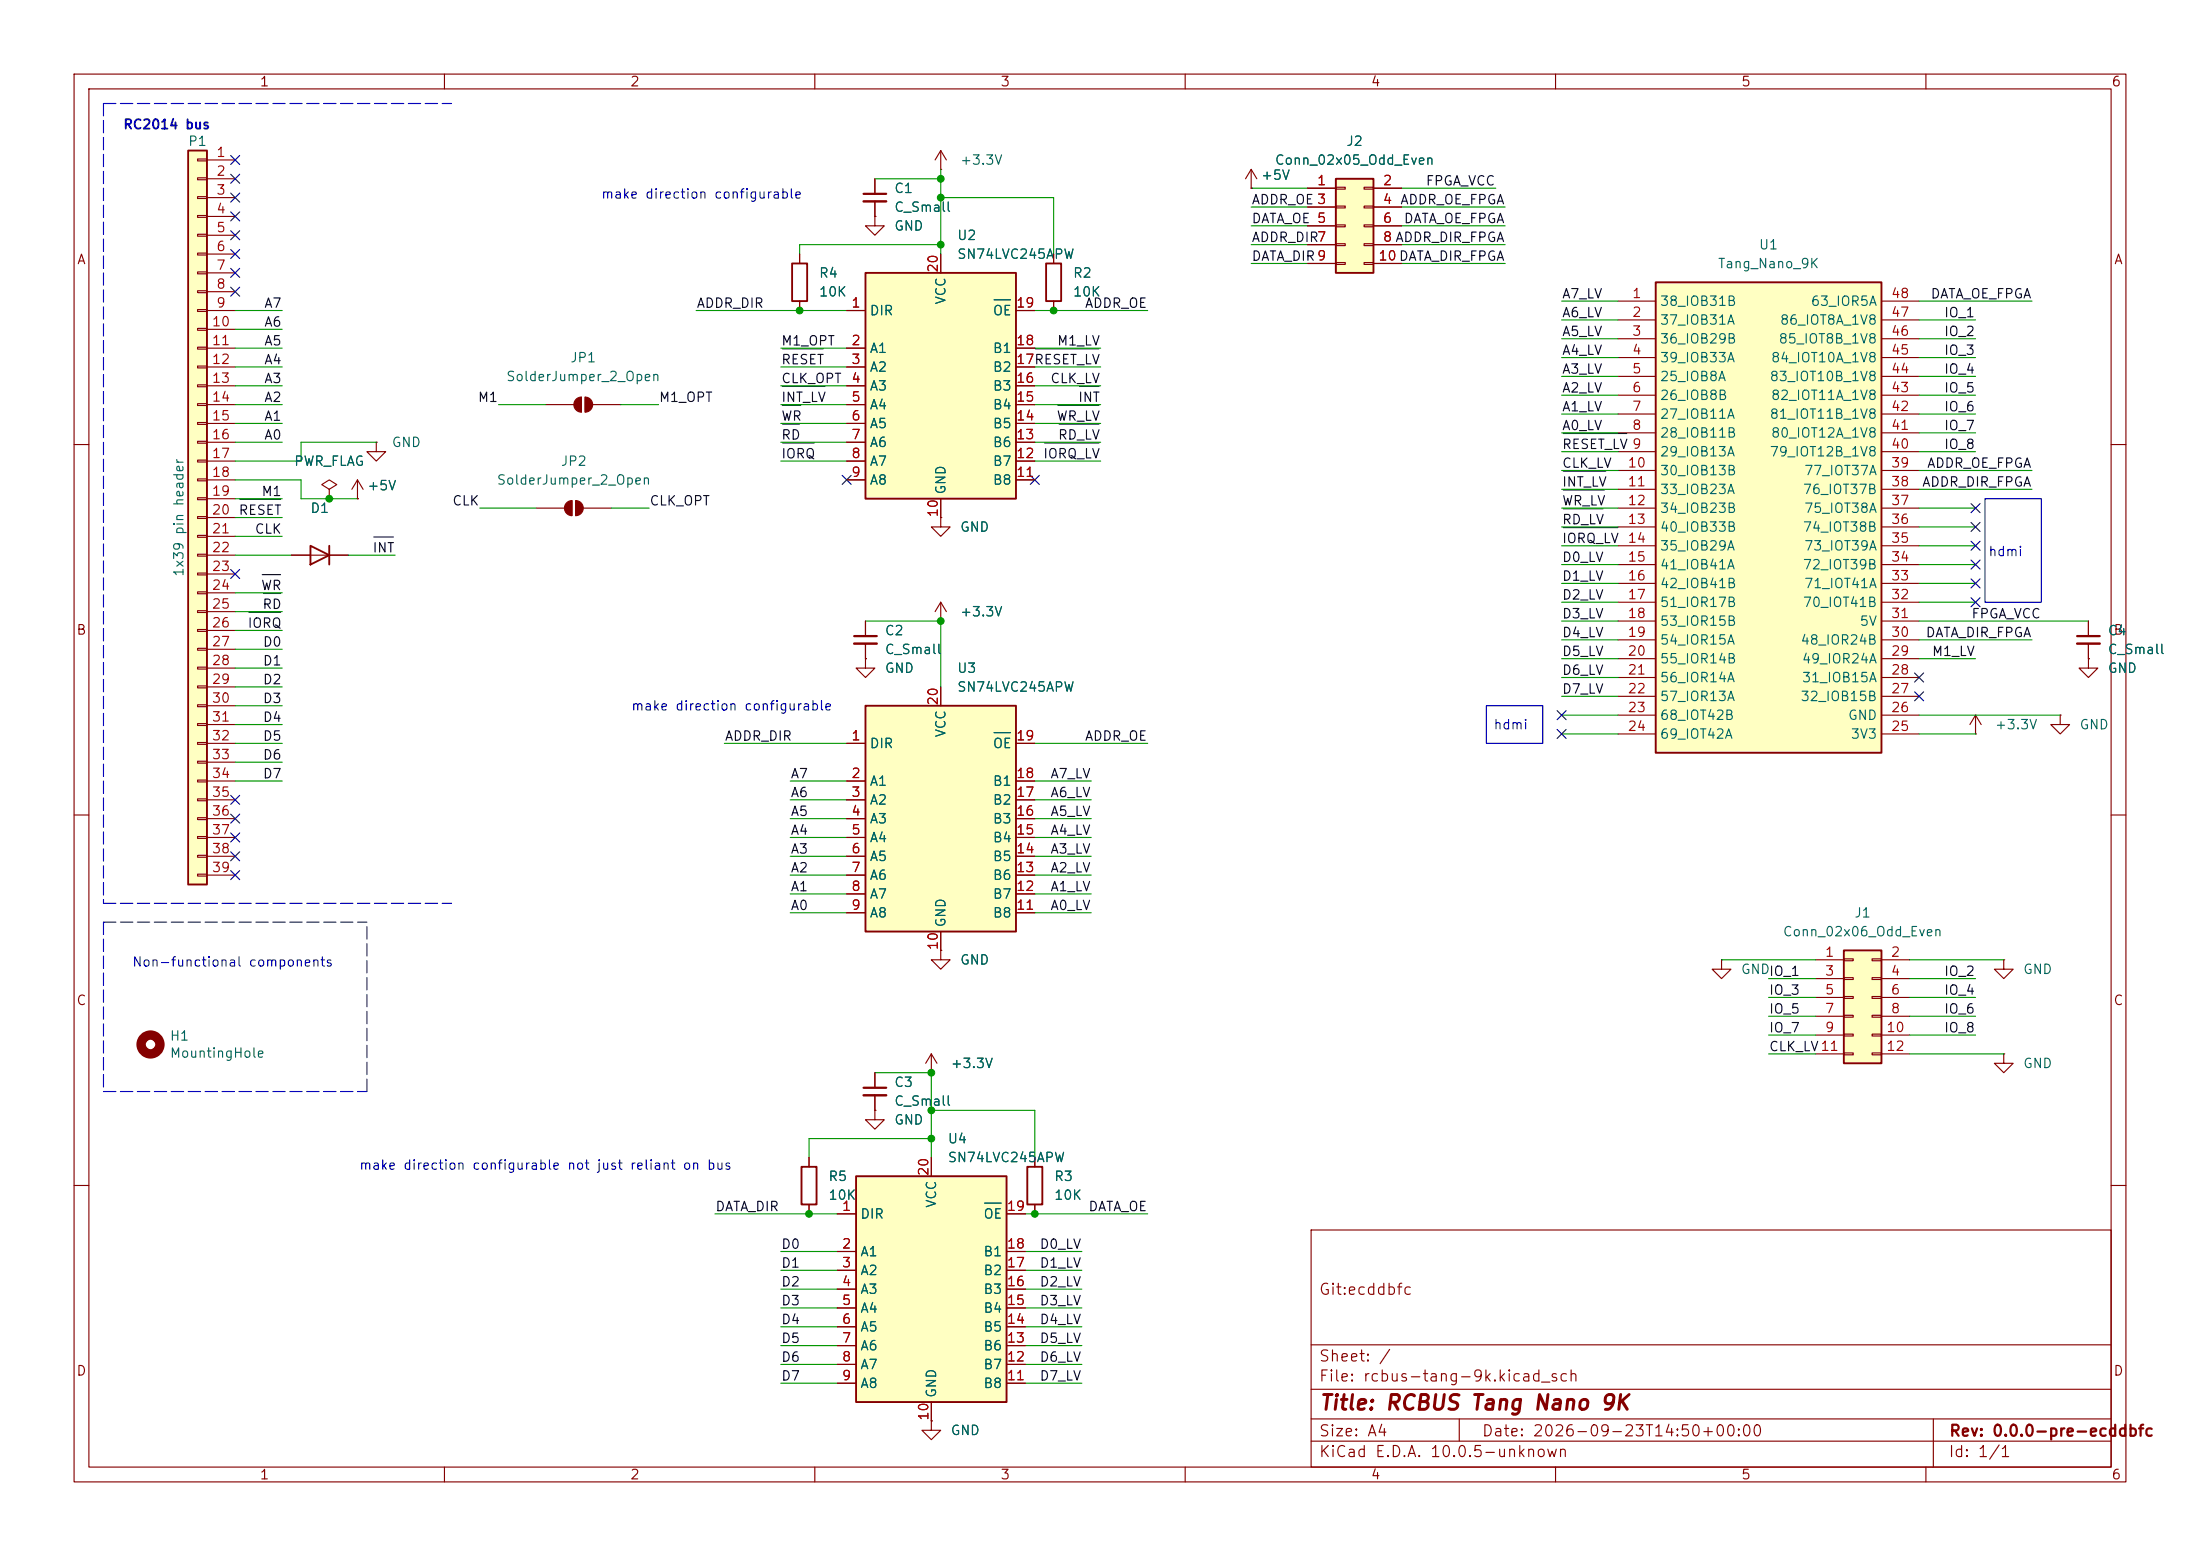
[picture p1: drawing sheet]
<svg xmlns="http://www.w3.org/2000/svg" width="297mm" height="210mm" viewBox="0 0 297 210" stroke-linecap="round" stroke-linejoin="round" font-family="sans-serif">
<g fill="none" stroke="#840000" stroke-width=".15">
<path d="M10 10h277v190h-277zM12 12h273v186h-273zM60 10v2M110 10v2M160 10v2M210 10v2M260 10v2M10 60h2M285 60h2M127 83.8h.1M127 81.3l-.8 1.3M127 81.3l.8 1.3"/>
<path d="M127 81.3v2.5M10 110h2M285 110h2M10 160h2M177 166h108v32h-108zM285 160h2M60 198v2M110 198v2M160 198v2M177 194.5h108M177 191.5h108M177 187.5h108"/>
<path d="M177 181.5h108M197 191.5v3M210 198v2M260 198v2M261 191.5v6.5"/>
</g>
<path d="M25.4 20.3h2.5v99.1h-2.5z" fill="#ffffc2"/>
<path d="M25.4 20.3h2.5v99.1h-2.5zM108.2 157.5h2v5.1h-2z" fill="none" stroke="#840000" stroke-width=".25"/>
<g fill="none" stroke="#840000" stroke-width=".15">
<path d="M26.7 21.5h1.2v.2h-1.2zM26.7 24h1.2v.3h-1.2zM26.7 26.5h1.2v.3h-1.2zM26.7 29.1h1.2v.2h-1.2zM26.7 31.6h1.2v.3h-1.2zM26.7 34.2h1.2v.2h-1.2zM26.7 36.7h1.2v.3h-1.2zM26.7 39.2h1.2v.3h-1.2zM27.9 21.6h3.8M27.9 24.1h3.8M27.9 26.7h3.8M27.9 29.2h3.8"/>
<path d="M27.9 31.8h3.8M27.9 34.3h3.8M27.9 36.8h3.8M27.9 39.4h3.8M26.7 41.8h1.2v.2h-1.2zM26.7 44.3h1.2v.3h-1.2zM26.7 46.9h1.2v.2h-1.2zM26.7 49.4h1.2v.3h-1.2zM26.7 51.9h1.2v.3h-1.2zM26.7 54.5h1.2v.2h-1.2zM26.7 57h1.2v.3h-1.2zM26.7 59.6h1.2v.2h-1.2z"/>
<path d="M27.9 41.9h3.8M27.9 44.5h3.8M27.9 47h3.8M27.9 49.5h3.8M27.9 52.1h3.8M27.9 54.6h3.8M27.9 57.2h3.8M27.9 59.7h3.8M73.7 54.6h3.8M78.5 53.6v2M79 53.6v2M80 54.6h3.8"/>
<path d="M26.7 62.1h1.2v.3h-1.2zM26.7 64.6h1.2v.3h-1.2zM26.7 67.2h1.2v.2h-1.2zM26.7 69.7h1.2v.3h-1.2zM26.7 72.3h1.2v.2h-1.2zM26.7 74.8h1.2v.3h-1.2zM26.7 77.3h1.2v.3h-1.2zM26.7 79.9h1.2v.2h-1.2zM27.9 62.2h3.8M27.9 64.8h3.8M27.9 67.3h3.8M27.9 69.9h3.8"/>
<path d="M27.9 72.4h3.8M27.9 74.9h3.8M27.9 77.5h3.8M26.7 82.4h1.2v.3h-1.2zM26.7 85h1.2v.2h-1.2zM26.7 87.5h1.2v.3h-1.2zM26.7 90h1.2v.3h-1.2zM26.7 92.6h1.2v.2h-1.2zM26.7 95.1h1.2v.3h-1.2zM26.7 97.7h1.2v.2h-1.2zM27.9 80h3.8M27.9 82.6h3.8"/>
<path d="M27.9 85.1h3.8M27.9 87.6h3.8M27.9 90.2h3.8M27.9 92.7h3.8M27.9 95.3h3.8M27.9 97.8h3.8M26.7 100.2h1.2v.3h-1.2zM26.7 102.7h1.2v.3h-1.2zM26.7 105.3h1.2v.2h-1.2zM26.7 107.8h1.2v.3h-1.2zM26.7 110.4h1.2v.2h-1.2zM26.7 112.9h1.2v.3h-1.2z"/>
<path d="M26.7 115.4h1.2v.3h-1.2zM26.7 118h1.2v.2h-1.2zM27.9 100.3h3.8M27.9 102.9h3.8M27.9 105.4h3.8M27.9 108h3.8M27.9 110.5h3.8M27.9 113h3.8M27.9 115.6h3.8M27.9 118.1h3.8M109.2 156.2v1.3M118.1 149.9v1.2h1.3l-1.3 1.3-1.3-1.3h1.3"/>
<path d="M118.1 149.9h.1M109.2 162.6v1.2"/>
</g>
<g fill="#840000" stroke="#840000" stroke-width=".15">
<path d="M77.8 53.9l.3-.2 .4-.1v2a1.02 1.02 0 0 1-.9-.6 1.02 1.02 0 0 1 .2-1.1z"/>
<path d="M79 53.6a1.02 1.02 0 0 1 1 1 1.02 1.02 0 0 1-1 1z"/>
</g>
<path d="M248.9 128.3h5.1v15.2h-5.1z" fill="#ffffc2"/>
<path d="M248.9 128.3h5.1v15.2h-5.1z" fill="none" stroke="#840000" stroke-width=".25"/>
<g fill="none" stroke="#840000" stroke-width=".15">
<path d="M245.1 129.5h3.8M245.1 132.1h3.8M245.1 134.6h3.8M245.1 137.2h3.8M245.1 139.7h3.8M248.9 129.4h1.3v.3h-1.3zM248.9 132h1.3v.2h-1.3zM248.9 134.5h1.3v.2h-1.3zM248.9 137h1.3v.3h-1.3zM248.9 139.6h1.3v.2h-1.3zM252.7 129.4h1.3v.3h-1.3zM252.7 132h1.3v.2h-1.3z"/>
<path d="M252.7 134.5h1.3v.2h-1.3zM252.7 137h1.3v.3h-1.3zM252.7 139.6h1.3v.2h-1.3zM254 129.5h3.8M254 132.1h3.8M254 134.6h3.8M254 137.2h3.8M254 139.7h3.8M245.1 142.2h3.8M248.9 142.1h1.3v.3h-1.3zM252.7 142.1h1.3v.3h-1.3zM254 142.2h3.8"/>
<path d="M125.7 191.8v1.2h1.3l-1.3 1.3-1.2-1.3h1.2M125.7 191.8h.1"/>
</g>
<path d="M115.6 158.8h20.3v30.4h-20.3z" fill="#ffffc2"/>
<path d="M115.6 158.8h20.3v30.4h-20.3zM138.7 157.5h2v5.1h-2z" fill="none" stroke="#840000" stroke-width=".25"/>
<g fill="none" stroke="#840000" stroke-width=".15">
<path d="M72.4 68.6h3.8M77.2 67.6v2M77.7 67.6v2M78.7 68.6h3.8M127 69.9v1.2h1.3l-1.3 1.3-1.3-1.3h1.3M127 69.9h.1M116.8 88.9v1.3h1.3l-1.3 1.2-1.2-1.2h1.2M116.8 88.9h.1M116.8 83.8v2.1M116.8 86.9v2M125.7 156.2v2.6M139.7 156.2v1.3"/>
<path d="M113 163.8h2.6M113 168.9h2.6M113 171.5h2.6M113 174h2.6M113 176.5h2.6M113 179.1h2.6M135.9 163.8h2.5M135.9 168.9h2.5M135.9 171.5h2.5M135.9 174h2.5M135.9 176.5h2.5M135.9 179.1h2.5"/>
<path d="M139.7 162.6v1.2M113 181.6h2.6M113 184.2h2.6M113 186.7h2.6M125.7 189.2v2.6M135.9 181.6h2.5M135.9 184.2h2.5M135.9 186.7h2.5"/>
</g>
<path d="M132.9 162.4h2.3" fill="none" stroke="#006464" stroke-width=".15"/>
<path d="M115.3 85.9h3.1" fill="none" stroke="#840000" stroke-width=".3"/>
<path d="M115.3 86.9h3.1" fill="none" stroke="#840000" stroke-width=".33"/>
<g fill="#840000" stroke="#840000" stroke-width=".15">
<path d="M76.5 67.9l.4-.3h.3v2a1.02 1.02 0 0 1-.9-.6 1.02 1.02 0 0 1 .2-1.1z"/>
<path d="M77.7 67.6a1.02 1.02 0 0 1 1 1 1.02 1.02 0 0 1-1 1z"/>
</g>
<path d="M223.5 38.1h30.5v63.5h-30.5z" fill="#ffffc2"/>
<path d="M223.5 38.1h30.5v63.5h-30.5zM41.9 73.7l2.5 1.2-2.5 1.3zM44.4 73.7v2.5" fill="none" stroke="#840000" stroke-width=".25"/>
<g fill="none" stroke="#840000" stroke-width=".15">
<path d="M218.4 40.6h5.1M218.4 43.2h5.1M218.4 45.7h5.1M218.4 48.3h5.1M218.4 50.8h5.1M218.4 53.3h5.1M218.4 55.9h5.1M218.4 58.4h5.1M254 40.6h5.1M254 43.2h5.1M254 45.7h5.1M254 48.3h5.1"/>
<path d="M254 50.8h5.1M254 53.3h5.1M254 55.9h5.1M254 58.4h5.1M39.4 74.9h7.6M48.3 67.3h.1M48.3 64.8l-.8 1.2M48.3 64.8l.7 1.2M48.3 64.8v2.5M218.4 61h5.1M218.4 63.5h5.1M218.4 66h5.1"/>
<path d="M218.4 68.6h5.1M218.4 71.1h5.1M218.4 73.7h5.1M218.4 76.2h5.1M218.4 78.7h5.1M254 61h5.1M254 63.5h5.1M254 66h5.1M254 68.6h5.1M254 71.1h5.1M254 73.7h5.1M254 76.2h5.1"/>
<path d="M254 78.7h5.1M218.4 81.3h5.1M218.4 83.8h5.1M218.4 86.4h5.1M218.4 88.9h5.1M218.4 91.4h5.1M218.4 94h5.1M218.4 96.5h5.1M218.4 99.1h5.1M254 81.3h5.1M254 83.8h5.1M254 86.4h5.1"/>
<path d="M254 88.9h5.1M254 91.4h5.1M254 94h5.1M254 96.5h5.1M254 99.1h5.1"/>
</g>
<circle cx="20.3" cy="141" r="1.27" fill="none" stroke="#840000" stroke-width="1.3"/>
<path d="M116.8 36.8h20.4v30.5h-20.4z" fill="#ffffc2"/>
<path d="M116.8 36.8h20.4v30.5h-20.4z" fill="none" stroke="#840000" stroke-width=".25"/>
<g fill="none" stroke="#840000" stroke-width=".15">
<path d="M127 34.3v2.5M114.3 41.9h2.5M114.3 47h2.5M114.3 49.5h2.5M114.3 52.1h2.5M114.3 54.6h2.5M114.3 57.2h2.5M114.3 59.7h2.5M137.2 41.9h2.5M137.2 47h2.5M137.2 49.5h2.5M137.2 52.1h2.5"/>
<path d="M137.2 54.6h2.5M137.2 57.2h2.5M137.2 59.7h2.5M44.4 66l1.1-.6-1.1-.6-1 .6 1 .6v1.3M44.4 67.3h.1M114.3 62.2h2.5M114.3 64.8h2.5M127 67.3v2.6M137.2 62.2h2.5M137.2 64.8h2.5M127 128.3v1.2h1.3l-1.3 1.3-1.3-1.3h1.3M127 128.3h.1"/>
</g>
<path d="M134.2 40.5h2.2" fill="none" stroke="#006464" stroke-width=".15"/>
<path d="M116.8 95.3h20.4v30.4h-20.4z" fill="#ffffc2"/>
<path d="M106.9 35.6h2.1v5h-2.1zM141.2 35.6h2.1v5h-2.1zM116.8 95.3h20.4v30.4h-20.4z" fill="none" stroke="#840000" stroke-width=".25"/>
<g fill="none" stroke="#840000" stroke-width=".15">
<path d="M107.9 34.3v1.3M118.1 24.1v2.1M118.1 27.2v2M127 22.9h.1M127 20.3v2.6M127 20.3l-.8 1.3M127 20.3l.8 1.3M142.2 34.3v1.3M168.9 25.4h.1M168.9 22.9l-.8 1.2M168.9 22.9l.8 1.2M168.9 22.9v2.5"/>
<path d="M50.8 59.7v1.3h1.3l-1.3 1.2-1.3-1.2h1.3M50.8 59.7h.1M107.9 40.6v1.3M142.2 40.6v1.3M127 92.7v2.6M266.7 99.1h.1M266.7 96.5l-.8 1.3M266.7 96.5l.8 1.3M266.7 96.5v2.6M278.1 96.5v1.3h1.3l-1.3 1.3-1.2-1.3h1.2M278.1 96.5h.1M281.9 88.9v1.3h1.3l-1.3 1.2-1.2-1.2h1.2"/>
<path d="M281.9 88.9h.1M114.3 100.3h2.5M114.3 105.4h2.5M114.3 108h2.5M114.3 110.5h2.5M114.3 113h2.5M114.3 115.6h2.5M114.3 118.1h2.5M137.2 100.3h2.5M137.2 105.4h2.5M137.2 108h2.5M137.2 110.5h2.5"/>
<path d="M137.2 113h2.5M137.2 115.6h2.5M137.2 118.1h2.5M114.3 120.7h2.5M114.3 123.2h2.5M127 125.7v2.6M137.2 120.7h2.5M137.2 123.2h2.5M232.4 129.5v1.3h1.3l-1.3 1.3-1.3-1.3h1.3M232.4 129.5h.1M270.5 129.5v1.3h1.3l-1.3 1.3-1.3-1.3h1.3M270.5 129.5h.1"/>
<path d="M125.7 144.8h.1M125.7 142.2l-.7 1.3M125.7 142.2l.8 1.3M125.7 142.2v2.6"/>
</g>
<path d="M134.2 98.9h2.2" fill="none" stroke="#006464" stroke-width=".15"/>
<path d="M116.6 26.2h3" fill="none" stroke="#840000" stroke-width=".3"/>
<path d="M116.6 27.2h3" fill="none" stroke="#840000" stroke-width=".33"/>
<path d="M180.3 24.1h5.1v12.7h-5.1z" fill="#ffffc2"/>
<path d="M180.3 24.1h5.1v12.7h-5.1z" fill="none" stroke="#840000" stroke-width=".25"/>
<g fill="none" stroke="#840000" stroke-width=".15">
<path d="M107.9 34.3v1.3M118.1 29.2v1.3h1.3l-1.3 1.3-1.3-1.3h1.3M118.1 29.2h.1M118.1 24.1v2.1M118.1 27.2v2M127 34.3v2.5M142.2 34.3v1.3M168.9 25.4h.1M176.5 25.4h3.8M176.5 27.9h3.8M176.5 30.5h3.8M176.5 33h3.8"/>
<path d="M176.5 35.6h3.8M180.3 25.3h1.3v.2h-1.3zM180.3 27.8h1.3v.3h-1.3zM180.3 30.4h1.3v.2h-1.3zM180.3 32.9h1.3v.2h-1.3zM180.3 35.4h1.3v.3h-1.3zM184.1 25.3h1.3v.2h-1.3zM184.1 27.8h1.3v.3h-1.3zM184.1 30.4h1.3v.2h-1.3zM184.1 32.9h1.3v.2h-1.3zM184.1 35.4h1.3v.3h-1.3zM185.4 25.4h3.8"/>
<path d="M185.4 27.9h3.8M185.4 30.5h3.8M185.4 33h3.8M185.4 35.6h3.8M107.9 40.6v1.3M114.3 41.9h2.5M114.3 47h2.5M114.3 49.5h2.5M114.3 52.1h2.5M114.3 54.6h2.5M114.3 57.2h2.5M114.3 59.7h2.5"/>
<path d="M137.2 41.9h2.5M137.2 47h2.5M137.2 49.5h2.5M137.2 52.1h2.5M137.2 54.6h2.5M137.2 57.2h2.5M137.2 59.7h2.5M142.2 40.6v1.3M39.4 74.9h2.5M44.4 67.3h.1M44.4 74.9h2.6M48.3 67.3h.1"/>
<path d="M114.3 62.2h2.5M114.3 64.8h2.5M127 69.9h.1M127 67.3v2.6M137.2 62.2h2.5M137.2 64.8h2.5M116.8 88.9h.1M116.8 83.8v2.1M116.8 86.9v2M127 83.8h.1M127 92.7v2.6M281.9 88.9h.1"/>
<path d="M281.9 83.8v2.1M281.9 86.9v2M114.3 100.3h2.5M114.3 105.4h2.5M114.3 108h2.5M114.3 110.5h2.5M114.3 113h2.5M114.3 115.6h2.5M114.3 118.1h2.5M137.2 100.3h2.5M137.2 105.4h2.5M137.2 108h2.5"/>
<path d="M137.2 110.5h2.5M137.2 113h2.5M137.2 115.6h2.5M137.2 118.1h2.5M114.3 120.7h2.5M114.3 123.2h2.5M127 128.3h.1M127 125.7v2.6M137.2 120.7h2.5M137.2 123.2h2.5M109.2 156.2v1.3M118.1 149.9h.1"/>
<path d="M118.1 144.8v2M118.1 147.8v2.1M125.7 144.8h.1M125.7 156.2v2.6M139.7 156.2v1.3M270.5 142.2v1.3h1.3l-1.3 1.3-1.3-1.3h1.3M270.5 142.2h.1M109.2 162.6v1.2M113 163.8h2.6M113 168.9h2.6M113 171.5h2.6M113 174h2.6"/>
<path d="M113 176.5h2.6M113 179.1h2.6M135.9 163.8h2.5M135.9 168.9h2.5M135.9 171.5h2.5M135.9 174h2.5M135.9 176.5h2.5M135.9 179.1h2.5M139.7 162.6v1.2M113 181.6h2.6M113 184.2h2.6M113 186.7h2.6"/>
<path d="M125.7 191.8h.1M125.7 189.2v2.6M135.9 181.6h2.5M135.9 184.2h2.5M135.9 186.7h2.5"/>
</g>
<path d="M280.4 85.9h3.1M116.6 146.8h3" fill="none" stroke="#840000" stroke-width=".3"/>
<path d="M280.4 86.9h3.1M116.6 147.8h3" fill="none" stroke="#840000" stroke-width=".33"/>
<g fill="none" stroke="#0f0f0f" stroke-width=".15">
<path d="M105.6 47.1h5.5M105.6 59.8h4.3M105.6 57.2h2.3M105.6 54.7h2.5M105.6 52.2h5.8M139.8 47.1h8.6M141 59.8h7.4M142.8 54.7h5.6M143 57.2h5.4M145.7 52.2h2.7M211 58.5h8.6M32.4 67.4h5.5"/>
<path d="M35.4 77.6h2.5M50.5 72.5h2.6M211 71.2h7.4M211 68.7h5.4M211 66.1h5.6M211 63.6h5.8M33.6 82.6h4.3M35.6 80.1h2.3"/>
</g>
<path d="M14 14h47M14 14v107.9M14 121.9h47M14 124.5h35.5M14 124.5v22.8M14 147.3h35.5M49.5 147.3v-22.8" fill="none" stroke="#0000c2" stroke-width=".15" stroke-dasharray="1.7 .6"/>
<g fill="none" stroke="#009600" stroke-width=".15">
<path d="M118.1 24.1h8.9M127 22.9v11.4M127 33h-19.1v1.3M127 26.7h15.2v7.6M168.9 33h7.6M168.9 35.6h7.6M168.9 25.4h7.6M168.9 27.9h7.6M168.9 30.5h7.6M189.2 33h14M189.2 35.6h14M189.2 25.4h12.7"/>
<path d="M189.2 27.9h14M189.2 30.5h14M31.7 52.1h6.4M31.7 54.6h6.4M31.7 49.5h6.4M31.7 41.9h6.4M31.7 59.7h6.4M31.7 57.2h6.4M31.7 47h6.4M31.7 44.5h6.4M50.8 59.7h-10.2v2.5h-8.9M67.3 54.6h6.4"/>
<path d="M83.8 54.6h5.1M94 41.9h20.3M105.4 52.1h8.9M105.4 54.6h8.9M105.4 49.5h8.9M105.4 59.7h8.9M105.4 57.2h8.9M105.4 47h8.9M139.7 52.1h8.9M139.7 54.6h8.9M139.7 49.5h8.9M139.7 41.9h15.2"/>
<path d="M139.7 59.7h8.9M139.7 57.2h8.9M139.7 47h8.9M210.8 58.4h7.6M210.8 48.3h7.6M210.8 53.3h7.6M210.8 50.8h7.6M210.8 55.9h7.6M210.8 43.2h7.6M210.8 40.6h7.6M210.8 45.7h7.6M259.1 58.4h7.6"/>
<path d="M259.1 48.3h7.6M259.1 53.3h7.6M259.1 50.8h7.6M259.1 55.9h7.6M259.1 43.2h7.6M259.1 40.6h15.2M259.1 45.7h7.6M31.7 74.9h7.7M31.7 67.3h6.4M31.7 64.8h8.9v2.5h7.7M31.7 72.4h6.4M31.7 69.9h6.4"/>
<path d="M47 74.9h6.3M64.8 68.6h7.6M82.5 68.6h5.1M105.4 62.2h8.9M139.7 62.2h8.9M210.8 61h7.6M210.8 66h7.6M210.8 68.6h7.6M210.8 71.1h7.6M210.8 63.5h7.6M210.8 78.7h7.6M210.8 76.2h7.6"/>
<path d="M210.8 73.7h7.6M259.1 61h7.6M259.1 66h15.2M259.1 68.6h7.6M259.1 71.1h7.6M259.1 63.5h15.2M259.1 78.7h7.6M259.1 76.2h7.6M259.1 73.7h7.6M31.7 80h6.4M31.7 87.6h6.4M31.7 82.6h6.4"/>
<path d="M31.7 85.1h6.4M31.7 92.7h6.4M31.7 97.8h6.4M31.7 90.2h6.4M31.7 95.3h6.4M116.8 83.8h10.2v8.9M210.8 83.8h7.6M210.8 81.3h7.6M210.8 88.9h7.6M210.8 86.4h7.6M210.8 96.5h7.6M210.8 91.4h7.6"/>
<path d="M210.8 99.1h7.6M210.8 94h7.6M259.1 83.8h22.8M259.1 81.3h7.6M259.1 88.9h7.6M259.1 86.4h15.2M259.1 96.5h19M259.1 99.1h7.6M31.7 100.3h6.4M31.7 105.4h6.4M31.7 102.9h6.4M97.8 100.3h16.5"/>
<path d="M106.7 118.1h7.6M106.7 113h7.6M106.7 115.6h7.6M106.7 108h7.6M106.7 110.5h7.6M106.7 105.4h7.6M139.7 118.1h7.6M139.7 113h7.6M139.7 115.6h7.6M139.7 108h7.6M139.7 110.5h7.6M139.7 100.3h15.2"/>
<path d="M139.7 105.4h7.6M106.7 120.7h7.6M106.7 123.2h7.6M139.7 120.7h7.6M139.7 123.2h7.6M232.4 129.5h12.7M238.8 139.7h6.3M238.8 137.2h6.3M238.8 134.6h6.3M238.8 132.1h6.3M257.8 139.7h8.9M257.8 137.2h8.9"/>
<path d="M257.8 134.6h8.9M257.8 132.1h8.9M257.8 129.5h12.7M118.1 144.8h7.6v11.4M125.7 149.9h14v6.3M125.7 153.7h-16.5v2.5M238.8 142.2h6.3M257.8 142.2h12.7M96.5 163.8h16.5M105.4 176.5h7.6M105.4 179.1h7.6M105.4 174h7.6"/>
<path d="M105.4 171.5h7.6M105.4 168.9h7.6M138.4 163.8h16.5M138.4 176.5h7.6M138.4 179.1h7.6M138.4 174h7.6M138.4 171.5h7.6M138.4 168.9h7.6M105.4 184.2h7.6M105.4 181.6h7.6M105.4 186.7h7.6M138.4 184.2h7.6"/>
<path d="M138.4 181.6h7.6M138.4 186.7h7.6"/>
</g>
<g fill="none" stroke="#000084" stroke-width=".15">
<path d="M31.1 28.6l1.3 1.2M31.1 21l1.3 1.2M31.1 38.8l1.3 1.2M31.1 33.7l1.3 1.2M31.1 23.5l1.3 1.2M31.1 26.1l1.3 1.2M31.1 31.1l1.3 1.3M31.1 36.2l1.3 1.2M32.4 28.6l-1.3 1.2M32.4 21l-1.3 1.2M32.4 38.8l-1.3 1.2M32.4 33.7l-1.3 1.2"/>
<path d="M32.4 23.5l-1.3 1.2M32.4 26.1l-1.3 1.2M32.4 31.1l-1.3 1.3M32.4 36.2l-1.3 1.2M31.1 76.9l1.3 1.2M32.4 76.9l-1.3 1.2M113.7 64.2l1.2 1.2M114.9 64.2l-1.2 1.2M139.1 64.2l1.2 1.2M140.3 64.2l-1.2 1.2M266.1 68l1.2 1.2M266.1 78.1l1.2 1.2"/>
<path d="M266.1 75.6l1.2 1.2M266.1 70.5l1.2 1.2M266.1 73.1l1.2 1.2M267.3 68l-1.2 1.2M267.3 78.1l-1.2 1.2M267.3 75.6l-1.2 1.2M267.3 70.5l-1.2 1.2M267.3 73.1l-1.2 1.2M210.2 98.5l1.2 1.2M210.2 95.9l1.2 1.2M211.4 98.5l-1.2 1.2M211.4 95.9l-1.2 1.2"/>
<path d="M258.5 93.4l1.2 1.2M258.5 90.8l1.2 1.2M259.7 93.4l-1.2 1.2M259.7 90.8l-1.2 1.2M266.1 80.7l1.2 1.2M267.3 80.7l-1.2 1.2M31.1 117.5l1.3 1.2M31.1 107.3l1.3 1.3M31.1 112.4l1.3 1.2M31.1 109.9l1.3 1.2M31.1 115l1.3 1.2M32.4 117.5l-1.3 1.2"/>
<path d="M32.4 107.3l-1.3 1.3M32.4 112.4l-1.3 1.2M32.4 109.9l-1.3 1.2M32.4 115l-1.3 1.2"/>
</g>
<path d="M268 67.3h7.6v14h-7.6zM200.7 95.3h7.6v5h-7.6z" fill="none" stroke="#0000c2" stroke-width=".15"/>
<path d="M134.2 40.5h2.2M134.2 98.9h2.2M132.9 162.4h2.3" fill="none" stroke="#006464" stroke-width=".15"/>
<g fill="#009600" stroke="#009600" stroke-width=".14">
<circle cx="109.2" cy="163.8" r=".46"/>
<circle cx="125.7" cy="153.7" r=".46"/>
<circle cx="139.7" cy="163.8" r=".46"/>
<circle cx="125.7" cy="144.8" r=".46"/>
<circle cx="125.7" cy="149.9" r=".46"/>
<circle cx="107.9" cy="41.9" r=".46"/>
<circle cx="44.4" cy="67.3" r=".46"/>
<circle cx="127" cy="83.8" r=".46"/>
<circle cx="127" cy="33" r=".46"/>
<circle cx="142.2" cy="41.9" r=".46"/>
<circle cx="127" cy="24.1" r=".46"/>
<circle cx="127" cy="26.7" r=".46"/>
</g>
<text font-size="2" fill="#840000" x="178" y="190.8">Title: RCBUS Tang Nano 9K</text>
<g font-size="1.5" fill="#840000">
<text x="178" y="175.1">Git:ecddbfc</text>
<text x="178" y="184.1">Sheet: /</text>
<text x="178" y="186.8">File: rcbus-tang-9k.kicad_sch</text>
<text x="178" y="197">KiCad E.D.A. 10.0.5-unknown</text>
<text x="178" y="194.2">Size: A4</text>
<text x="200" y="194.2">Date: 2026-09-23T14:50+00:00</text>
<text x="263" y="197">Id: 1/1</text>
<text x="263" y="194.2">Rev: 0.0.0-pre-ecddbfc</text>
</g>
<g font-size="1.3" fill="#840000">
<text x="35" y="12">1</text>
<text x="85" y="12">2</text>
<text x="135" y="12">3</text>
<text x="185" y="12">4</text>
<text x="235" y="12">5</text>
<text x="285" y="12">6</text>
<text x="10.3" y="36">A</text>
<text x="285.3" y="36">A</text>
<text x="10.2" y="86">B</text>
<text x="285.2" y="86">B</text>
<text x="10.2" y="136">C</text>
<text x="285.2" y="136">C</text>
<text x="10.2" y="186">D</text>
<text x="285.2" y="186">D</text>
<text x="35" y="200">1</text>
<text x="85" y="200">2</text>
<text x="135" y="200">3</text>
<text x="185" y="200">4</text>
<text x="235" y="200">5</text>
<text x="285" y="200">6</text>
</g>
<g font-size="1.3" fill="#0000c2">
<text x="16.6" y="17.7">RC2014 bus</text>
<text x="81.1" y="27.1">make direction configurable</text>
<text x="268.3" y="75.4">hdmi</text>
<text x="85.1" y="96.2">make direction configurable</text>
<text x="201.5" y="98.8">hdmi</text>
<text x="17.8" y="130.8">Non-functional components</text>
<text x="48.4" y="158.2">make direction configurable not just reliant on bus</text>
</g>
<g font-size="1.3" fill="#006464">
<text x="25.3" y="20">P1</text>
<text x="129.5" y="22.6">+3.3V</text>
<text x="172" y="22.6">Conn_02x05_Odd_Even</text>
<text x="181.7" y="20">J2</text>
<text x="120.6" y="26.4">C1</text>
<text x="120.6" y="28.9">C_Small</text>
<text x="170.1" y="24.6">+5V</text>
<text x="120.6" y="31.4">GND</text>
<text x="129.1" y="32.7">U2</text>
<text x="129.1" y="35.3">SN74LVC245APW</text>
<text x="237.4" y="34">U1</text>
<text x="110.5" y="37.8">R4</text>
<text x="110.5" y="40.3">10K</text>
<text x="128" y="41.2" transform="rotate(-90 128 41.2)">VCC</text>
<text x="144.8" y="37.8">R2</text>
<text x="144.8" y="40.3">10K</text>
<text x="224" y="41.6">38_IOB31B</text>
<text x="231.8" y="36.5">Tang_Nano_9K</text>
<text x="244.4" y="41.6">63_IOR5A</text>
<text x="117.3" y="42.9">DIR</text>
<text x="117.3" y="48">A1</text>
<text x="133.9" y="48">B1</text>
<text x="133.9" y="42.9">OE</text>
<text x="224" y="44.1">37_IOB31A</text>
<text x="224" y="46.7">36_IOB29B</text>
<text x="240" y="46.7">85_IOT8B_1V8</text>
<text x="240.2" y="44.1">86_IOT8A_1V8</text>
<text x="68.2" y="51.8">SolderJumper_2_Open</text>
<text x="76.9" y="49.2">JP1</text>
<text x="117.3" y="50.5">A2</text>
<text x="117.3" y="53">A3</text>
<text x="133.9" y="53">B3</text>
<text x="133.9" y="50.5">B2</text>
<text x="224" y="49.2">39_IOB33A</text>
<text x="224" y="51.8">25_IOB8A</text>
<text x="238.8" y="51.8">83_IOT10B_1V8</text>
<text x="239" y="49.2">84_IOT10A_1V8</text>
<text x="117.3" y="55.6">A4</text>
<text x="117.3" y="58.1">A5</text>
<text x="133.9" y="58.1">B5</text>
<text x="133.9" y="55.6">B4</text>
<text x="224" y="54.3">26_IOB8B</text>
<text x="224" y="56.8">27_IOB11A</text>
<text x="224" y="59.4">28_IOB11B</text>
<text x="238.8" y="56.8">81_IOT11B_1V8</text>
<text x="239" y="59.4">80_IOT12A_1V8</text>
<text x="239" y="54.3">82_IOT11A_1V8</text>
<text x="39.6" y="63.2">PWR_FLAG</text>
<text x="52.8" y="60.7">GND</text>
<text x="67" y="65.7">SolderJumper_2_Open</text>
<text x="75.6" y="63.2">JP2</text>
<text x="117.3" y="60.7">A6</text>
<text x="117.3" y="63.2">A7</text>
<text x="117.3" y="65.7">A8</text>
<text x="133.9" y="65.7">B8</text>
<text x="133.9" y="63.2">B7</text>
<text x="133.9" y="60.7">B6</text>
<text x="224" y="61.9">29_IOB13A</text>
<text x="224" y="64.5">30_IOB13B</text>
<text x="238.8" y="61.9">79_IOT12B_1V8</text>
<text x="243.5" y="64.5">77_IOT37A</text>
<text x="41.8" y="69.5">D1</text>
<text x="49.5" y="66.5">+5V</text>
<text x="128" y="66.8" transform="rotate(-90 128 66.8)">GND</text>
<text x="224" y="67">33_IOB23A</text>
<text x="224" y="69.5">34_IOB23B</text>
<text x="243.3" y="67">76_IOT37B</text>
<text x="243.5" y="69.5">75_IOT38A</text>
<text x="25.1" y="77.9" transform="rotate(-90 25.1 77.9)">1x39 pin header</text>
<text x="129.5" y="72.1">GND</text>
<text x="224" y="72.1">40_IOB33B</text>
<text x="224" y="74.6">35_IOB29A</text>
<text x="224" y="77.2">41_IOB41A</text>
<text x="243.3" y="77.2">72_IOT39B</text>
<text x="243.3" y="72.1">74_IOT38B</text>
<text x="243.5" y="74.6">73_IOT39A</text>
<text x="129.5" y="83.5">+3.3V</text>
<text x="224" y="79.7">42_IOB41B</text>
<text x="224" y="82.2">51_IOR17B</text>
<text x="243.3" y="82.2">70_IOT41B</text>
<text x="243.5" y="79.7">71_IOT41A</text>
<text x="119.4" y="86.1">C2</text>
<text x="119.4" y="88.6">C_Small</text>
<text x="224" y="84.8">53_IOR15B</text>
<text x="224" y="87.3">54_IOR15A</text>
<text x="224" y="89.9">55_IOR14B</text>
<text x="243" y="87.3">48_IOR24B</text>
<text x="243.2" y="89.9">49_IOR24A</text>
<text x="251" y="84.8">5V</text>
<text x="284.5" y="86.1">C4</text>
<text x="284.5" y="88.6">C_Small</text>
<text x="119.4" y="91.1">GND</text>
<text x="129.1" y="91.1">U3</text>
<text x="129.1" y="93.7">SN74LVC245APW</text>
<text x="224" y="92.4">56_IOR14A</text>
<text x="224" y="94.9">57_IOR13A</text>
<text x="243" y="94.9">32_IOB15B</text>
<text x="243.2" y="92.4">31_IOB15A</text>
<text x="284.5" y="91.1">GND</text>
<text x="117.3" y="101.3">DIR</text>
<text x="128" y="99.6" transform="rotate(-90 128 99.6)">VCC</text>
<text x="133.9" y="101.3">OE</text>
<text x="224" y="97.5">68_IOT42B</text>
<text x="224" y="100">69_IOT42A</text>
<text x="249.4" y="97.5">GND</text>
<text x="249.8" y="100">3V3</text>
<text x="269.2" y="98.8">+3.3V</text>
<text x="280.7" y="98.8">GND</text>
<text x="117.3" y="106.4">A1</text>
<text x="133.9" y="106.4">B1</text>
<text x="117.3" y="108.9">A2</text>
<text x="117.3" y="111.5">A3</text>
<text x="117.3" y="114">A4</text>
<text x="133.9" y="114">B4</text>
<text x="133.9" y="111.5">B3</text>
<text x="133.9" y="108.9">B2</text>
<text x="117.3" y="116.5">A5</text>
<text x="117.3" y="119.1">A6</text>
<text x="133.9" y="119.1">B6</text>
<text x="133.9" y="116.5">B5</text>
<text x="117.3" y="121.6">A7</text>
<text x="117.3" y="124.2">A8</text>
<text x="128" y="125.2" transform="rotate(-90 128 125.2)">GND</text>
<text x="133.9" y="124.2">B8</text>
<text x="133.9" y="121.6">B7</text>
<text x="250.2" y="124.2">J1</text>
<text x="129.5" y="130.5">GND</text>
<text x="234.9" y="131.8">GNDIO_1</text>
<text x="240.6" y="126.7">Conn_02x06_Odd_Even</text>
<text x="273" y="131.8">GND</text>
<text x="22.8" y="140.8">H1</text>
<text x="22.8" y="143.1">MountingHole</text>
<text x="120.6" y="147">C3</text>
<text x="120.6" y="149.6">C_Small</text>
<text x="128.3" y="144.5">+3.3V</text>
<text x="273" y="144.5">GND</text>
<text x="120.6" y="152.1">GND</text>
<text x="127.9" y="154.6">U4</text>
<text x="111.7" y="159.7">R5</text>
<text x="127.9" y="157.2">SN74LVC245APW</text>
<text x="142.2" y="159.7">R3</text>
<text x="111.7" y="162.3">10K</text>
<text x="116.1" y="164.8">DIR</text>
<text x="126.7" y="163.1" transform="rotate(-90 126.7 163.1)">VCC</text>
<text x="132.7" y="164.8">OE</text>
<text x="142.2" y="162.3">10K</text>
<text x="116.1" y="169.9">A1</text>
<text x="116.1" y="172.4">A2</text>
<text x="132.7" y="172.4">B2</text>
<text x="132.7" y="169.9">B1</text>
<text x="116.1" y="175">A3</text>
<text x="116.1" y="177.5">A4</text>
<text x="132.7" y="177.5">B4</text>
<text x="132.7" y="175">B3</text>
<text x="116.1" y="180">A5</text>
<text x="116.1" y="182.6">A6</text>
<text x="116.1" y="185.1">A7</text>
<text x="132.7" y="185.1">B7</text>
<text x="132.7" y="182.6">B6</text>
<text x="132.7" y="180">B5</text>
<text x="116.1" y="187.7">A8</text>
<text x="126.7" y="188.7" transform="rotate(-90 126.7 188.7)">GND</text>
<text x="132.7" y="187.7">B8</text>
<text x="128.3" y="194">GND</text>
</g>
<g font-size="1.3" fill="#a90000">
<text x="29.1" y="21.5">1</text>
<text x="29.1" y="24">2</text>
<text x="29.1" y="26.6">3</text>
<text x="29.1" y="29.1">4</text>
<text x="177.7" y="25.3">1</text>
<text x="177.7" y="27.9">3</text>
<text x="186.6" y="25.3">2</text>
<text x="186.6" y="27.9">4</text>
<text x="29.1" y="31.7">5</text>
<text x="29.1" y="34.2">6</text>
<text x="177.7" y="30.4">5</text>
<text x="177.7" y="32.9">7</text>
<text x="177.7" y="35.5">9</text>
<text x="186" y="35.5">10DATA_DIR_FPGA</text>
<text x="186" y="35.5">10</text>
<text x="186.6" y="30.4">6</text>
<text x="186.6" y="32.9">8 ADDR_DIR_FPGA</text>
<text x="186.6" y="32.9">8</text>
<text x="29.1" y="36.7">7</text>
<text x="29.1" y="39.3">8</text>
<text x="29.1" y="41.8">9</text>
<text x="114.8" y="41.8">1</text>
<text x="126.9" y="36.9" transform="rotate(-90 126.9 36.9)">20</text>
<text x="137.1" y="41.8">19</text>
<text x="220.2" y="40.6">1</text>
<text x="255.2" y="40.6">48</text>
<text x="28.5" y="44.4">10</text>
<text x="28.5" y="46.9">11</text>
<text x="114.8" y="46.9">2</text>
<text x="137.1" y="46.9">18</text>
<text x="220.2" y="43.1">2</text>
<text x="220.2" y="45.6">3</text>
<text x="255.2" y="45.6">46</text>
<text x="255.2" y="43.1">47</text>
<text x="28.5" y="49.4">12</text>
<text x="28.5" y="52">13</text>
<text x="114.8" y="49.4">3</text>
<text x="114.8" y="52">4</text>
<text x="137.1" y="52">16</text>
<text x="137.1" y="49.4">17RESET_LV</text>
<text x="137.1" y="49.4">17</text>
<text x="220.2" y="48.2">4</text>
<text x="220.2" y="50.7">5</text>
<text x="220.2" y="53.3">6</text>
<text x="255.2" y="53.3">43</text>
<text x="255.2" y="50.7">44</text>
<text x="255.2" y="48.2">45</text>
<text x="28.5" y="54.5">14</text>
<text x="28.5" y="57.1">15</text>
<text x="28.5" y="59.6">16</text>
<text x="114.8" y="54.5">5</text>
<text x="114.8" y="57.1">6</text>
<text x="114.8" y="59.6">7</text>
<text x="137.1" y="59.6">13</text>
<text x="137.1" y="57.1">14</text>
<text x="137.1" y="54.5">15</text>
<text x="220.2" y="55.8">7</text>
<text x="220.2" y="58.3">8</text>
<text x="255.2" y="58.3">41</text>
<text x="255.2" y="55.8">42</text>
<text x="28.5" y="62.1">17</text>
<text x="28.5" y="64.7">18</text>
<text x="114.8" y="62.1">8</text>
<text x="114.8" y="64.7">9</text>
<text x="137.1" y="64.7">11</text>
<text x="137.1" y="62.1">12</text>
<text x="219.6" y="63.4">10</text>
<text x="219.6" y="66">11</text>
<text x="255.2" y="66">38</text>
<text x="255.2" y="63.4">39</text>
<text x="255.2" y="60.9">40</text>
<text x="28.5" y="67.2">19</text>
<text x="28.5" y="69.8">20</text>
<text x="126.9" y="69.9" transform="rotate(-90 126.9 69.9)">10</text>
<text x="219.6" y="68.5">12</text>
<text x="219.6" y="71">13</text>
<text x="255.2" y="71">36</text>
<text x="255.2" y="68.5">37</text>
<text x="28.5" y="72.3">21</text>
<text x="28.5" y="74.8">22</text>
<text x="28.5" y="77.4">23</text>
<text x="219.6" y="73.6">14</text>
<text x="219.6" y="76.1">15</text>
<text x="255.2" y="76.1">34</text>
<text x="255.2" y="73.6">35</text>
<text x="28.5" y="79.9">24</text>
<text x="28.5" y="82.5">25</text>
<text x="219.6" y="78.7">16</text>
<text x="219.6" y="81.2">17</text>
<text x="219.6" y="83.7">18</text>
<text x="255.2" y="83.7">31</text>
<text x="255.2" y="81.2">32</text>
<text x="255.2" y="78.7">33</text>
<text x="28.5" y="85">26</text>
<text x="28.5" y="87.5">27</text>
<text x="219.6" y="86.3">19</text>
<text x="219.6" y="88.8">20</text>
<text x="255.2" y="88.8">29</text>
<text x="255.2" y="86.3">30</text>
<text x="28.5" y="90.1">28</text>
<text x="28.5" y="92.6">29</text>
<text x="28.5" y="95.2">30</text>
<text x="126.9" y="95.3" transform="rotate(-90 126.9 95.3)">20</text>
<text x="219.6" y="91.4">21</text>
<text x="219.6" y="93.9">22</text>
<text x="255.2" y="93.9">27</text>
<text x="255.2" y="91.4">28</text>
<text x="28.5" y="97.7">31</text>
<text x="28.5" y="100.2">32</text>
<text x="114.8" y="100.2">1</text>
<text x="137.1" y="100.2">19</text>
<text x="219.6" y="96.4">23</text>
<text x="219.6" y="99">24</text>
<text x="255.2" y="99">25</text>
<text x="255.2" y="96.4">26</text>
<text x="28.5" y="102.8">33</text>
<text x="28.5" y="105.3">34</text>
<text x="28.5" y="107.9">35</text>
<text x="114.8" y="105.3">2</text>
<text x="114.8" y="107.9">3</text>
<text x="137.1" y="107.9">17</text>
<text x="137.1" y="105.3">18</text>
<text x="28.5" y="110.4">36</text>
<text x="28.5" y="112.9">37</text>
<text x="114.8" y="110.4">4</text>
<text x="114.8" y="112.9">5</text>
<text x="137.1" y="112.9">15</text>
<text x="137.1" y="110.4">16</text>
<text x="28.5" y="115.5">38</text>
<text x="28.5" y="118">39</text>
<text x="114.8" y="115.5">6</text>
<text x="114.8" y="118">7</text>
<text x="137.1" y="118">13</text>
<text x="137.1" y="115.5">14</text>
<text x="114.8" y="120.6">8</text>
<text x="114.8" y="123.1">9</text>
<text x="137.1" y="123.1">11</text>
<text x="137.1" y="120.6">12</text>
<text x="126.9" y="128.3" transform="rotate(-90 126.9 128.3)">10</text>
<text x="246.3" y="129.5">1</text>
<text x="246.3" y="132">3</text>
<text x="255.2" y="129.5">2</text>
<text x="255.2" y="132">4</text>
<text x="246.3" y="134.5">5</text>
<text x="246.3" y="137.1">7</text>
<text x="255.2" y="134.5">6</text>
<text x="255.2" y="137.1">8</text>
<text x="246.3" y="139.6">9</text>
<text x="254.6" y="139.6">10</text>
<text x="254.6" y="142.2">12</text>
<text x="125.6" y="158.8" transform="rotate(-90 125.6 158.8)">20</text>
<text x="113.6" y="163.7">1</text>
<text x="135.8" y="163.7">19</text>
<text x="113.6" y="168.8">2</text>
<text x="113.6" y="171.4">3</text>
<text x="113.6" y="173.9">4</text>
<text x="135.8" y="173.9">16</text>
<text x="135.8" y="171.4">17</text>
<text x="135.8" y="168.8">18</text>
<text x="113.6" y="176.4">5</text>
<text x="113.6" y="179">6</text>
<text x="135.8" y="179">14</text>
<text x="135.8" y="176.4">15</text>
<text x="113.6" y="181.5">7</text>
<text x="113.6" y="184.1">8</text>
<text x="135.8" y="184.1">12</text>
<text x="135.8" y="181.5">13</text>
<text x="113.6" y="186.6">9</text>
<text x="125.6" y="191.8" transform="rotate(-90 125.6 191.8)">10</text>
<text x="135.8" y="186.6">11</text>
</g>
<g font-size="1.3" fill="#0f0f0f">
<text x="168.9" y="27.9">ADDR_OE 3</text>
<text x="188.9" y="27.9">ADDR_OE_FPGA</text>
<text x="192.4" y="25.4">FPGA_VCC</text>
<text x="168.9" y="33">ADDR_DIR7</text>
<text x="168.9" y="30.4">DATA_OE 5</text>
<text x="168.9" y="35.5">DATA_DIR9</text>
<text x="189.4" y="30.4">DATA_OE_FPGA</text>
<text x="35.6" y="41.9">A7</text>
<text x="94" y="41.9">ADDR_DIR</text>
<text x="146.4" y="41.9">ADDR_OE</text>
<text x="210.8" y="40.6">A7_LV</text>
<text x="260.5" y="40.6">DATA_OE_FPGA</text>
<text x="35.6" y="44.4">A6</text>
<text x="35.6" y="47">A5</text>
<text x="105.4" y="47">M1_OPT</text>
<text x="142.6" y="47">M1_LV</text>
<text x="210.8" y="43.1">A6_LV</text>
<text x="210.8" y="45.7">A5_LV</text>
<text x="262.4" y="45.7">IO_2</text>
<text x="262.4" y="43.1">IO_1</text>
<text x="35.6" y="49.5">A4</text>
<text x="35.6" y="52">A3</text>
<text x="105.4" y="49.5">RESET</text>
<text x="105.4" y="52">CLK_OPT</text>
<text x="141.7" y="52">CLK_LV</text>
<text x="210.8" y="53.3">A2_LV</text>
<text x="210.8" y="48.2">A4_LV</text>
<text x="210.8" y="50.8">A3_LV</text>
<text x="262.4" y="53.3">IO_5</text>
<text x="262.4" y="48.2">IO_3</text>
<text x="262.4" y="50.8">IO_4</text>
<text x="35.6" y="59.7">A0</text>
<text x="35.6" y="57.1">A1</text>
<text x="35.6" y="54.6">A2</text>
<text x="64.4" y="54.6">M1</text>
<text x="88.9" y="54.6">M1_OPT</text>
<text x="105.4" y="59.7">RD</text>
<text x="105.4" y="57.1">WR</text>
<text x="105.4" y="54.6">INT_LV</text>
<text x="142.6" y="57.1">WR_LV</text>
<text x="142.7" y="59.7">RD_LV</text>
<text x="145.5" y="54.6">INT</text>
<text x="210.8" y="55.8">A1_LV</text>
<text x="210.8" y="58.4">A0_LV</text>
<text x="262.4" y="58.4">IO_7</text>
<text x="262.4" y="55.8">IO_6</text>
<text x="105.4" y="62.2">IORQ</text>
<text x="140.7" y="62.2">IORQ_LV</text>
<text x="210.8" y="63.5">CLK_LV</text>
<text x="210.8" y="60.9">RESET_LV 9</text>
<text x="260.1" y="63.5">ADDR_OE_FPGA</text>
<text x="262.4" y="60.9">IO_8</text>
<text x="32.1" y="69.8">RESET</text>
<text x="35.2" y="67.3">M1</text>
<text x="61" y="68.5">CLK</text>
<text x="87.6" y="68.5">CLK_OPT</text>
<text x="210.8" y="71.1">RD_LV</text>
<text x="210.8" y="68.5">WR_LV</text>
<text x="210.8" y="66">INT_LV</text>
<text x="259.4" y="66">ADDR_DIR_FPGA</text>
<text x="34.3" y="72.4">CLK</text>
<text x="50.2" y="74.9">INT</text>
<text x="210.8" y="73.6">IORQ_LV</text>
<text x="210.8" y="76.2">D0_LV</text>
<text x="35.2" y="80">WR</text>
<text x="35.3" y="82.5">RD</text>
<text x="210.8" y="81.2">D2_LV</text>
<text x="210.8" y="83.8">D3_LV</text>
<text x="210.8" y="78.7">D1_LV</text>
<text x="266" y="83.8">FPGA_VCC</text>
<text x="33.3" y="85.1">IORQ</text>
<text x="35.4" y="87.6">D0</text>
<text x="210.8" y="86.3">D4_LV</text>
<text x="210.8" y="88.9">D5_LV</text>
<text x="259.9" y="86.3">DATA_DIR_FPGA</text>
<text x="260.7" y="88.9">M1_LV</text>
<text x="35.4" y="92.7">D2</text>
<text x="35.4" y="90.1">D1</text>
<text x="35.4" y="95.2">D3</text>
<text x="210.8" y="93.9">D7_LV</text>
<text x="210.8" y="91.4">D6_LV</text>
<text x="35.4" y="100.3">D5</text>
<text x="35.4" y="97.8">D4</text>
<text x="97.8" y="100.3">ADDR_DIR</text>
<text x="146.4" y="100.3">ADDR_OE</text>
<text x="35.4" y="105.4">D7</text>
<text x="35.4" y="102.8">D6</text>
<text x="106.7" y="107.9">A6</text>
<text x="106.7" y="105.4">A7</text>
<text x="141.7" y="107.9">A6_LV</text>
<text x="141.7" y="105.4">A7_LV</text>
<text x="106.7" y="113">A4</text>
<text x="106.7" y="110.5">A5</text>
<text x="141.7" y="110.5">A5_LV</text>
<text x="141.7" y="113">A4_LV</text>
<text x="106.7" y="115.5">A3</text>
<text x="106.7" y="118.1">A2</text>
<text x="141.7" y="115.5">A3_LV</text>
<text x="141.7" y="118.1">A2_LV</text>
<text x="106.7" y="120.6">A1</text>
<text x="106.7" y="123.2">A0</text>
<text x="141.7" y="123.2">A0_LV</text>
<text x="141.7" y="120.6">A1_LV</text>
<text x="238.7" y="134.6">IO_3</text>
<text x="238.7" y="137.1">IO_5</text>
<text x="262.4" y="132">IO_2</text>
<text x="262.4" y="137.1">IO_6</text>
<text x="262.4" y="134.6">IO_4</text>
<text x="238.7" y="139.7">IO_7</text>
<text x="238.7" y="142.2">CLK_LV11</text>
<text x="262.4" y="139.7">IO_8</text>
<text x="96.5" y="163.8">DATA_DIR</text>
<text x="146.9" y="163.8">DATA_OE</text>
<text x="105.4" y="168.9">D0</text>
<text x="105.4" y="171.4">D1</text>
<text x="105.4" y="174">D2</text>
<text x="140.3" y="174">D2_LV</text>
<text x="140.3" y="168.9">D0_LV</text>
<text x="140.3" y="171.4">D1_LV</text>
<text x="105.4" y="176.5">D3</text>
<text x="105.4" y="179">D4</text>
<text x="140.3" y="179">D4_LV</text>
<text x="140.3" y="176.5">D3_LV</text>
<text x="105.4" y="181.6">D5</text>
<text x="105.4" y="184.1">D6</text>
<text x="140.3" y="184.1">D6_LV</text>
<text x="140.3" y="181.6">D5_LV</text>
<text x="105.4" y="186.7">D7</text>
<text x="140.3" y="186.7">D7_LV</text>
</g>
</svg>
